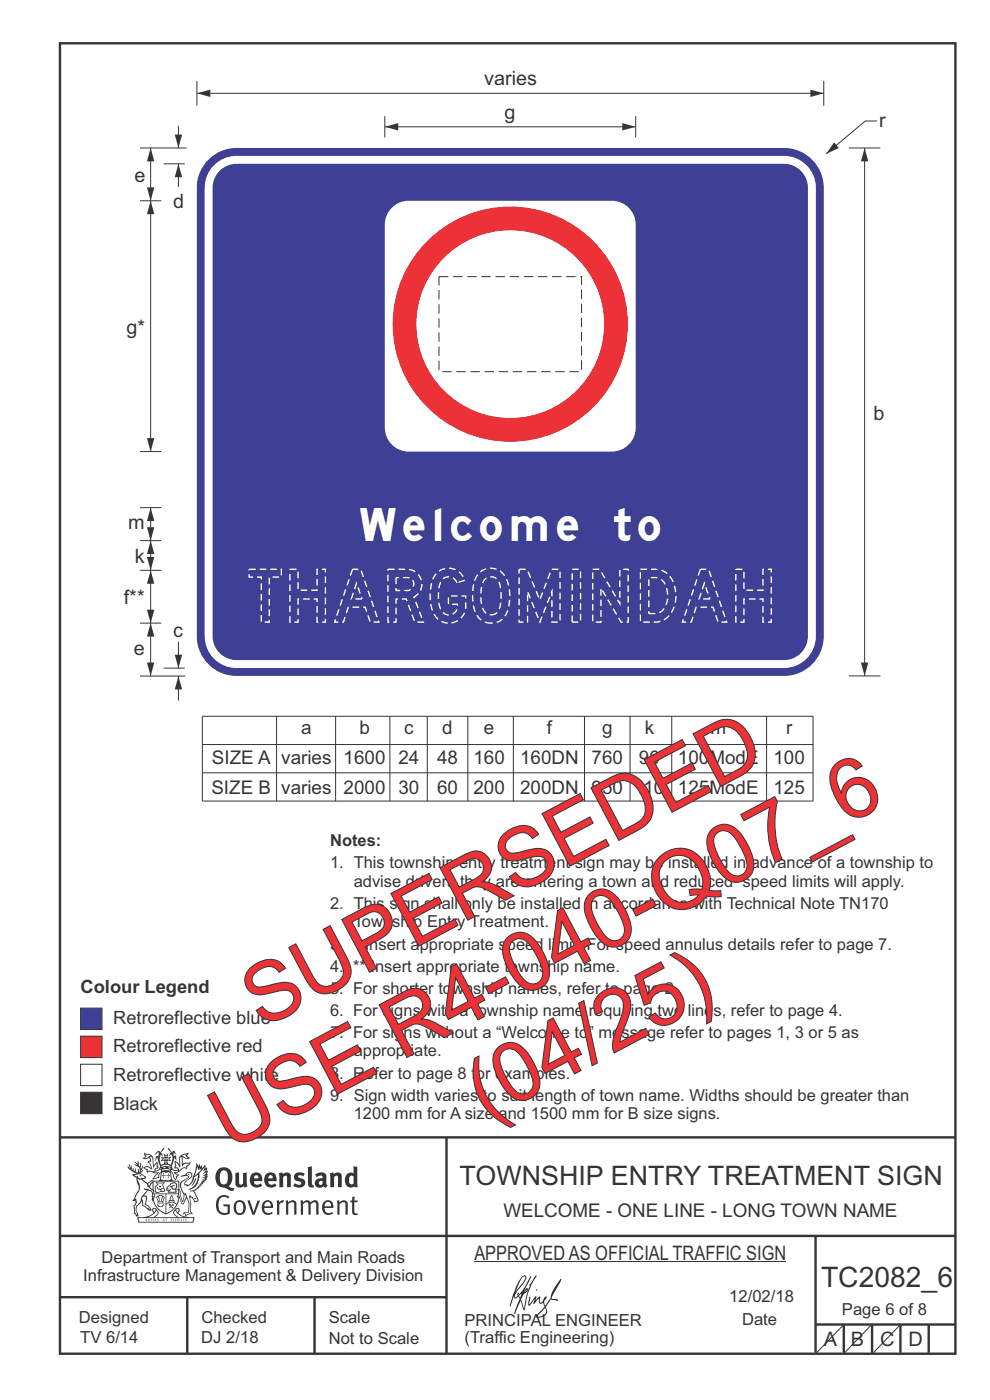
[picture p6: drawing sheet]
<svg xmlns="http://www.w3.org/2000/svg" width="210mm" height="297mm" viewBox="0 0 210 297" stroke-linecap="round" stroke-linejoin="round" font-family="sans-serif">
<g fill="none" stroke="#373435" stroke-width=".51">
<path d="M12.7 9.2h190v278h-190zM12.7 241.3h190M94.7 241.4v45.8M12.7 275.2h82M12.7 262.2h190.1M39.7 275.2v12M66.7 275.2v12M173 262.1v24.9M173 281h29.6M179 281v6M185 281v6M191 281v6"/>
<path d="M197 281v6"/>
</g>
<g fill="#373435">
<path d="M47 248.4a2.55 2.55 0 0 0 0 2.7l.3 .2a.81 .81 0 0 0 1-1v-.5a1.04 1.04 0 0 0-1.1-1.5zM46.3 248.1a1.82 1.82 0 0 1 2.1-.2 1.82 1.82 0 0 1 .9 1.8 2.29 2.29 0 0 1-.8 2l.7 .3h.5l-.2 .6a2.87 2.87 0 0 1-2-.7 2.12 2.12 0 0 1-1.7-3.1z" fill-rule="evenodd"/>
<path d="M49.9 248.9l.8-.2v2a.46 .46 0 0 0 .3 .6 .46 .46 0 0 0 .6-.3v-2.1l.7-.2v2.4l.2 .5-.5 .3-.3-.3a1.02 1.02 0 0 1-1.2 .3 1.02 1.02 0 0 1-.6-1.1z" fill-rule="evenodd"/>
<path d="M54 249.5l-.1 .5h.9a.49 .49 0 0 0-.2-.6 .49 .49 0 0 0-.6 .1zM53.4 249.1a1.34 1.34 0 0 1 1.6-.2 1.34 1.34 0 0 1 .6 1.5v.2h-1.7a.77 .77 0 0 0 .5 .8 .77 .77 0 0 0 .9-.4l.3 .5a1.59 1.59 0 0 1-2 .2 1.59 1.59 0 0 1-.5-2.1z" fill-rule="evenodd"/>
<path d="M57 249.5l-.1 .5h1a.49 .49 0 0 0-.2-.6 .49 .49 0 0 0-.7 .1zM56.4 249.1a1.34 1.34 0 0 1 1.6-.2 1.34 1.34 0 0 1 .7 1.5v.2h-1.8a.77 .77 0 0 0 .5 .8 .77 .77 0 0 0 .9-.4l.4 .5a1.59 1.59 0 0 1-2.1 .2 1.59 1.59 0 0 1-.5-2.1z" fill-rule="evenodd"/>
<path d="M59.2 248.9l.7-.2 .1 .4a.95 .95 0 0 1 1-.3 .95 .95 0 0 1 .7 .8v2.3h-.8v-2.3a.46 .46 0 0 0-.8 .1v2.2h-.8z" fill-rule="evenodd"/>
<path d="M62.6 249.1a1.75 1.75 0 0 1 2-.1l-.2 .5-.6-.2a.43 .43 0 0 0-.6 .3l.4 .3a1.04 1.04 0 0 1 1.2 1.1 1.04 1.04 0 0 1-1.4 1l-1.2-.4 .3-.6 1 .4 .4-.4a.88 .88 0 0 0-1-.5l-.4-.2-.1-.4z" fill-rule="evenodd"/>
<path d="M65.3 247.6l.8-.2 .1 3.8 .3 .2 .1 .4a.88 .88 0 0 1-1 0 .88 .88 0 0 1-.3-1z" fill-rule="evenodd"/>
<path d="M67.8 250.6a.43 .43 0 0 0-.1 .7 .43 .43 0 0 0 .7-.1v-.7zM66.8 249.1a1.7 1.7 0 0 1 2.4 .1v1.9l.3 .4-.4 .5-.5-.4a1.03 1.03 0 0 1-1.7-.1 1.03 1.03 0 0 1 .8-1.5h.7v-.4a.8 .8 0 0 0-1.2 .1z" fill-rule="evenodd"/>
<path d="M70 248.9l.7-.2 .1 .4a.95 .95 0 0 1 1-.3 .95 .95 0 0 1 .7 .8v2.3h-.8v-2.3a.46 .46 0 0 0-.8 .1v2.2h-.8z" fill-rule="evenodd"/>
<path d="M74.3 249.5a1.48 1.48 0 0 0 0 1.7h.5l.2-.1v-1.5l-.3-.2zM75 247.4l.8 .1 .1 4.4h-.7l-.1-.2a1.26 1.26 0 0 1-1.4 0 1.26 1.26 0 0 1-.5-1.3 1.29 1.29 0 0 1 .4-1.4 1.29 1.29 0 0 1 1.4-.1z" fill-rule="evenodd"/>
<path d="M46.4 253.9a1.72 1.72 0 0 1 2.3 0l-.3 .3a1.24 1.24 0 0 0-1.4-.2 1.24 1.24 0 0 0-.6 1.4 1.49 1.49 0 0 0 1.2 1.9l.7-.1v-1.3h-.8l-.1-.4h1.3v1.9a1.93 1.93 0 0 1-2.2 0 1.93 1.93 0 0 1-.7-2.2l.2-.8z" fill-rule="evenodd"/>
<path d="M50.4 255.1a1.65 1.65 0 0 0 .2 2.2 .99 .99 0 0 0 1-1.4 .78 .78 0 0 0-.4-.8 .78 .78 0 0 0-.8 0zM50 254.9a1.33 1.33 0 0 1 1.6-.1 1.33 1.33 0 0 1 .5 1.4 1.31 1.31 0 0 1-1.3 1.6 1.31 1.31 0 0 1-1.2-1.6v-.6z" fill-rule="evenodd"/>
<path d="M52.5 254.7l.4-.1 .9 2.6 .8-2.5h.5l-1.1 3h-.5z" fill-rule="evenodd"/>
<path d="M56.3 255.2l-.2 .7h1.3a.7 .7 0 0 0-.3-.8 .7 .7 0 0 0-.8 .1zM55.9 255a1.22 1.22 0 0 1 1.5-.2 1.22 1.22 0 0 1 .5 1.5h-1.8a.93 .93 0 0 0 .5 1 .93 .93 0 0 0 1.1-.2l.2 .3a1.43 1.43 0 0 1-1.8 .1 1.43 1.43 0 0 1-.6-1.7z" fill-rule="evenodd"/>
<path d="M58.7 254.7l.4-.1 .1 .5 .4-.4 .6-.1-.2 .5a.66 .66 0 0 0-.8 .7v1.9h-.4z" fill-rule="evenodd"/>
<path d="M60.6 254.7l.4-.1 .1 .5a.94 .94 0 0 1 1-.5 .94 .94 0 0 1 .8 .8v2.3h-.5l-.1-2.5a.81 .81 0 0 0-1.2 .3v2.2h-.4z" fill-rule="evenodd"/>
<path d="M63.7 254.7l.5-.1 .1 .5 .4-.3a.78 .78 0 0 1 1.1 .3 .9 .9 0 0 1 1-.5 .9 .9 0 0 1 .8 .8v2.3h-.5l-.1-2.5a.67 .67 0 0 0-1.1 .3v2.2h-.5v-2.4l-.4-.3-.7 .4v2.3h-.5z" fill-rule="evenodd"/>
<path d="M69 255.2l-.1 .7h1.3a.7 .7 0 0 0-.3-.8 .7 .7 0 0 0-.9 .1zM68.7 255a1.22 1.22 0 0 1 1.5-.2 1.22 1.22 0 0 1 .5 1.5h-1.8a.93 .93 0 0 0 .4 1 .93 .93 0 0 0 1.2-.2l.1 .3a1.44 1.44 0 0 1-1.7 .1 1.44 1.44 0 0 1-.6-1.7z" fill-rule="evenodd"/>
<path d="M71.4 254.7l.5-.1 .1 .5a.94 .94 0 0 1 1-.5 .94 .94 0 0 1 .8 .8v2.3h-.5l-.1-2.5a.81 .81 0 0 0-1.2 .3v2.2h-.4z" fill-rule="evenodd"/>
<path d="M74.7 253.9l.5-.1v.9h.7l-.1 .3h-.6v2.2l.1 .2h.5l.1 .3a.75 .75 0 0 1-1.2-.6v-2.1h-.4v-.3h.4z" fill-rule="evenodd"/>
<path d="M30.8 244.9l1.1 .3-.9 .5h-.4l.6-.5zM31.8 245.4h.2a2.44 2.44 0 0 1 .4 1.9l.1 .5 .7-1-.1 .6 .3 .3a.57 .57 0 0 0-.6 .7l-1-.1-.5 .2 .2-.5-.8-.3 .7-.1 .9 .5 .1-.1-.6-1.3-.2-.2h.5zM30.7 244.4l-.1 .5 .2 .4-.6 .4a1.04 1.04 0 0 0 1.4-.1l.2 .6-.3 .1-.2 .4a.94 .94 0 0 1 .8 1.1l-.2-.1a1.16 1.16 0 0 0-1.5-.1l.3 .4 .4 .2 .1 .5 .2 .1 .1-.2a.94 .94 0 0 1 1.1 .2l.8 .1-1.2 1.2a1.13 1.13 0 0 0 1.2-.2l.4-.1-.1-.4 .5-.8a.83 .83 0 0 0-.6 1.1l-.3-.1-.7 .4 1.1-1.4-.5 .1-.5-.1 1.3-.5-.1-.1-.9 .4v-.3l.2-.2 .3 .1 .1-.3-.2-.4v-.6l-.1-.4-.7 1v-.7a1.42 1.42 0 0 0-1.6-1.8z" fill-rule="evenodd"/>
<path d="M38.5 245.2l.5-.2 .7-.1-.6 .3 .8 .5h-.3zM38.3 245.5l.2-.1 .1 2a1.69 1.69 0 0 1 1.6-.6l-.8 .5 .1 .5a1.1 1.1 0 0 0-1.5 .6l-.1-.5-.2-.2h-.5l.3-.4-.3-.7a1.42 1.42 0 0 1 .8 1.1l.2-.1zM37.1 246.2l.1 1-.2 .3 .1 .4h.5l.1 .2a.96 .96 0 0 1-1.1-.1l-.1 .1a1.06 1.06 0 0 0 1.3 .2v.1a.72 .72 0 0 1-1 .2l.3 .5 .6 .2-.4 .2-.1 .6-.2-.3-.4-1.1-.4-.4 .4 .9a1.54 1.54 0 0 0 .7 1.2l.2-.3a.58 .58 0 0 1 .4-.8l.2-.1h-.3l-.5-.3 .9-.5a.93 .93 0 0 1 1.2-.5v.2l.2-.2 .1-.5a.99 .99 0 0 0 .7-.8l-1.3 .1-.3 .2-.1-1.4 .9 .4 .9-.3h-.4l-.5-.4 .4-.7-.6 .2a1.46 1.46 0 0 0-1.4 2.1v.4l-.2-.4z" fill-rule="evenodd"/>
<path d="M35.6 248.9l.2 .1-.1 .3 .4 .1h-.4v.6l-.1-.6h-.3l.3-.1z" fill-rule="evenodd"/>
<path d="M34.6 248.9l.2 .1v.3l.3 .1h-.3l-.1 .6v-.6h-.4l.4-.1z" fill-rule="evenodd"/>
<path d="M34.3 248.8a.57 .57 0 0 1 .9 .2 .57 .57 0 0 1 .9-.2l.2 1.4h-.2a.57 .57 0 0 1-.9 0 .69 .69 0 0 1-1.1 0zM34.2 248.1l-.3 2.1-.2 .4h3l-.2-.4-.3-2.1h-.2v.2l-.8-.1-.8 .1v-.2z" fill-rule="evenodd"/>
<path d="M34.2 252.4a.3 .3 0 0 0 .6 0 .3 .3 0 0 0-.6 0zM33.3 250.9l.3 .3-.3 .4a.79 .79 0 0 0 0 1.3l.8-.2-.1-.3a.55 .55 0 0 1-.7-.6l.1-.1 .2 .3 .3 .2 .8-.2-.4-.7 .4-.4-.7 .2zM33 250.7l1.1 .2 .9-.2-.4 .6 .4 1.2a.56 .56 0 0 1-.8 .3l-.2 .1a.73 .73 0 0 1-.9 .1 .73 .73 0 0 1-.3-1v-.4l.6-.4z" fill-rule="evenodd"/>
<path d="M35.6 251.8l.7-.4a.58 .58 0 0 1 1-.1 .58 .58 0 0 1-.4 .9l-.3-.3a.43 .43 0 0 1 .6-.4 .57 .57 0 0 0-.8 .2l-.2-.1-.3 .1 .4 .2a.55 .55 0 0 0 .9 .4v.5h-1.3l.3-.4-.1-.1-.6 .1 .2-.3-.2-.1zM35.4 251.8l-.1 .2a.39 .39 0 0 0 .2 .6h.3l-.2 .4h1.9l-.1-.8a.86 .86 0 0 0-.1-1.3 .86 .86 0 0 0-1.3 .4z" fill-rule="evenodd"/>
<path d="M36 254.8h.8v.2h-.8zM36.4 253.8l.2 .8h-.4zM36.4 253.5l-.3 .5-.1 .6h-.2v.4l-.7 .4 .2 .1a1.48 1.48 0 0 1 2.1 .2l.2-.1-.6-.5v-.5h-.2l-.1-.6z" fill-rule="evenodd"/>
<path d="M35.8 255.4l.4 .1 .1 .3 .3-.2-.2-.2a.38 .38 0 0 1 .5 .5l-.2-.2-.3 .2 .3 .2-.3 .3-.1-.4-.4 .4-.1-.2 .4-.3-.1-.1-.2 .1z" fill-rule="evenodd"/>
<path d="M34.5 254h.2v.2l-.2 .6h-.2zM33.6 255.3h.9v.2a.55 .55 0 0 1-.8 .4v-.2l-.2-.1zM33.4 254h.2l.2 .8h-.2zM33.6 255l.8-.1 .1 .2h-.8zM33.8 253.7h.5l-.2 1.1h-.1zM33.3 253.8l-.1 .3 .3 1.1a.48 .48 0 0 0-.1 .6 .48 .48 0 0 0 .5 .2h.5a.49 .49 0 0 0 .2-.8l.3-1.1-.1-.3a1.42 1.42 0 0 0-1.5 0z" fill-rule="evenodd"/>
<path d="M33.7 251.5l.4 .1 .1 .3h-.3z" fill-rule="evenodd"/>
<path d="M41.3 250.1l.3-.2-.2 .8-.6 .8h-.2l.5-.7z" fill-rule="evenodd"/>
<path d="M39.7 249l.3-.2 .5 .2a.88 .88 0 0 1-.6 1.1 1.22 1.22 0 0 0-.8 1.3l.5 .2a.72 .72 0 0 0 .9-.4l.5-.8 .2-.6 .8-.6v.2a2.85 2.85 0 0 1-2 2.9l.1 .1a2.13 2.13 0 0 0 1.9-1.5v-.3a2.01 2.01 0 0 0 .3-1.7l1.1-1.3-.4 1 .7-.5-.7 1 .8-.4-.8 .8 .7-.2-.9 .6 .8-.1-.8 .4h.7l-.8 .3 .3 .2h-.4l.2 .3h-.4l.2 .3h-.4l.1 .2h-.1a2.16 2.16 0 0 1-2 1.1l.1 .2 .4-.1a.76 .76 0 0 1 .7 .8l.5 1.2-.6 .2a1.45 1.45 0 0 0-1.1-1.3l.2 1.8-.1 1.8 .4 .3a1.07 1.07 0 0 0-1.2 .4v-.3l-.5-.2a.87 .87 0 0 1 1.1-.1v-.7a4.4 4.4 0 0 0-.6-3.1l-.1-.3h-.2a2.16 2.16 0 0 1-.7-2.2l.3-.4 1.2-.7a.55 .55 0 0 0-.4-.8zM37.8 252.4a.76 .76 0 0 1 .3 1.1l.6 1.6 .4-1.7 .2 .1a.61 .61 0 0 1-.1 .9l-.3 .8-.2 .1-.7-1.6-.3 .1a1.18 1.18 0 0 0 .1-1.4zM41.8 247.5l.2 .7 .3-.5v.6l.4-.5a1.9 1.9 0 0 1-1.2 1.4l-.3 .3zM38.2 249.6l1.4-.2 .2 .2v.3l-.5 .2a1.26 1.26 0 0 0-.9 1.9l.2 .7a1.84 1.84 0 0 1 .1 2.1l-.4-1.4a.96 .96 0 0 0-.4-1.2l-.4 .2a.78 .78 0 0 1 0 1.3l.1 .3h.4l.4 1.1a.38 .38 0 0 0 .2 .4 .38 .38 0 0 0 .4-.1l.6-1.2a2.94 2.94 0 0 1 .4 2.5l-.1 .4h-.8l-.3 .4v.2l.4-.1 .1 .4 .2 .1a1.02 1.02 0 0 1 1.3-.5v-.4l-.3-.1 .1-1.8-.3-1.3h.1a1.14 1.14 0 0 1 .8 1 .63 .63 0 0 0 .8-.2 .63 .63 0 0 0-.2-.9l-.6-1.2 .9-.6 .2-.4h.3l-.1-.2h.4l-.1-.3h.3l-.1-.3 .5-.1-.2-.2 .6-.4v-.2h-.2l.4-.5h-.3l.3-.5-.4 .1 .4-.5v-.3l-.3 .2 .2-.7-.1-.2-.4 .3v-.8l-.6 .8-.2-.8-.2 .5-.3-.7-.1 .6-.5-.8-.1 1.4-.6 1.8a1.81 1.81 0 0 1-1 1.5l-.6-.2a1.75 1.75 0 0 1 1.1-1.2 .75 .75 0 0 0 .1-1.3 .75 .75 0 0 0-1.2 .4z" fill-rule="evenodd"/>
<path d="M41.2 254.1h.3l.2 .2-.4 .1z" fill-rule="evenodd"/>
<path d="M29.4 258.4h11.6l-.1 .8h-11.4zM31.3 258.2l.5-.1a2.48 2.48 0 0 0 1.4-1.3l.3 .5-.5 .6-.5 .3zM32.5 256.6l.3-.2 .2 .1-.3 .7zM37.2 256.8a2.65 2.65 0 0 0 1.8 1.4h-1.1l-.5-.3-.5-.6zM37.4 256.5l.2-.1 .3 .2-.3 .6zM29.2 258.2l.1 1.2h11.8l.2-1.1-.2-.1a4.1 4.1 0 0 1-3.3-.9l.3-.4-.1-.6a1.06 1.06 0 0 0-1.3 1l.2 .4 .6 .5h-4.7l.3-.1a.84 .84 0 0 0 .6-.8 .84 .84 0 0 0-.5-.8l-.3-.2h-.5l-.1 .6 .3 .4a4.2 4.2 0 0 1-3.4 .9z" fill-rule="evenodd"/>
<path d="M31 258.7l.1 .2h-.2zM31 258.5l-.3 .6 .4-.2 .2 .2z" fill-rule="evenodd"/>
<path d="M31.3 258.6h.3v.4a.25 .25 0 0 0 .2-.1 .25 .25 0 0 0-.1-.3h.1a.29 .29 0 0 1 0 .4 .29 .29 0 0 1-.4 0 .29 .29 0 0 1 0-.4z" fill-rule="evenodd"/>
<path d="M32.2 258.6a.22 .22 0 0 1 .3 .2 .22 .22 0 0 1-.3 .2zM32 258.6l.1 .4a.33 .33 0 0 0 .4 0 .33 .33 0 0 0 0-.4 .33 .33 0 0 0-.5 0z" fill-rule="evenodd"/>
<path d="M32.9 258.7l.1 .2h-.2zM32.9 258.5l-.2 .6 .3-.2 .2 .2z" fill-rule="evenodd"/>
<path d="M33.3 258.6h.2l.1 .1 .2-.1-.2 .2 .2 .3-.3-.3-.1 .3h-.1l.2-.3z" fill-rule="evenodd"/>
<path d="M34.7 258.7l.1 .2h-.2zM34.7 258.5l-.3 .6 .4-.2 .2 .2z" fill-rule="evenodd"/>
<path d="M35 258.5h.5l-.2 .1v.5h-.2l.1-.5z" fill-rule="evenodd"/>
<path d="M36.2 258.6l.3-.1-.1 .1v.2h.1h-.1v.3h-.2z" fill-rule="evenodd"/>
<path d="M36.7 258.6h.2v.5h-.2z" fill-rule="evenodd"/>
<path d="M37.3 258.6a.22 .22 0 0 1 .3 .2 .22 .22 0 0 1-.3 .2zM37.1 258.6v.4a.33 .33 0 0 0 .5 0 .33 .33 0 0 0 0-.4 .33 .33 0 0 0-.5 0z" fill-rule="evenodd"/>
<path d="M37.8 258.6l.4-.1-.2 .1v.2h.1h-.1v.2l.2 .1h-.4z" fill-rule="evenodd"/>
<path d="M38.4 258.6h.2l-.1 .4 .2 .1h-.3z" fill-rule="evenodd"/>
<path d="M38.9 258.6h.2v.5h-.2z" fill-rule="evenodd"/>
<path d="M39.3 258.6h.2h-.1l.2 .3-.2 .2-.1-.1v-.1l.2 .1z" fill-rule="evenodd"/>
<path d="M34.2 247.4a1.51 1.51 0 0 1 2 .2 2.67 2.67 0 0 0-2.1 0zM35.7 247.6l.4 .1 .1 .3-.4-.1zM34.6 247.6h.5l.1 .2h-.4zM34 247.8l.3 .2h-.3zM34.9 246.9l.3-.2 .3 .2zM34.9 245.6l.2 .1v.3h-.2zM35 245.1l.2 .2 .2-.2-.1 .3h-.2zM35.1 246.3h.2l.1 .4-.2-.2-.2 .2zM35.3 245.7l.2-.1v.4h-.2zM34.4 245.7h.3l.1 .3-.4 .1 .2-.2zM35.7 245.7h.3l-.2 .2 .2 .2-.4-.1zM32.7 244.9l1-.5-.1 1-.2-.2-.3 .2-.3 1.1 .5-1 .3 .9a1.84 1.84 0 0 1 .2 1.7l.4 .1a2.48 2.48 0 0 1 2.2 0l.2-.2-.2-.7 .7-1.8 .4 .7-.2-1-.2-.1-.2 .3v-.9l.6 .4-.6-.8-.3 .1-.1 .4-.5-.9-.5-.3 .2 .5 .6 .5-.5 .8 .4-.4a2.06 2.06 0 0 1 0 2.3l-.5-.2-.2-.6 .1-.1 .8 .2-.4-.5 .4-.5-.7 .2-.2-.2 .2-.7-.5 .4-.5-.4 .2 .7-.2 .2-.7-.2 .4 .5-.4 .5 .8-.2 .1 .1-.2 .6-.5 .2a2.02 2.02 0 0 1 0-2.2l.3 .5-.1-.7-.3-.1 .8-1.2-.4 .3-.5 .8-.2-.3a.8 .8 0 0 0-.8 .5z" fill-rule="evenodd"/>
<path d="M29.2 250.1l.3 .1a.61 .61 0 0 1 .8 .4l.3 .2a.8 .8 0 0 1 .6 1l.4 .1 .5 .5a1 1 0 0 1 .5 1.1l-.1 .7v-.5h-.1a.96 .96 0 0 0-.8-1.3l-.2-.2h-.7l-.1-.1-.1 .1 .1 .3h.6l-1.2 1.3-.2 1-.4 .6a1.33 1.33 0 0 0-.5 1.8l.2 .5a1.26 1.26 0 0 1-.5-1.5l-.1-.3a1.56 1.56 0 0 0 .4-1.7l-.3 .2 .2-.5a3.2 3.2 0 0 0 .7-3zM30.4 253.9h.4a2.06 2.06 0 0 1-.1 1.6l.7 .5 .4 .4-.6-.1-.8-.6-.1-.9a.51 .51 0 0 1 .1-.9zM28.6 249.3a1.52 1.52 0 0 1 2.1 .5l-1.1 .2-.2-.1-.1-.4h-.5zM27.5 247v.8l-.3-.4h-.1a3.1 3.1 0 0 0 1.9 1.6l-1 .1 .5 .6 .5 .1 .1 1.1a1.84 1.84 0 0 1-.3 2.5l-.4 .9-.3 .4 .2 .1 .4-.1 .1 .4-.2 .5-.3 .2 .1 1.7h.2l.3 .5 .1 .1 .4-.1-.1-.5a1.3 1.3 0 0 1-.1-1.7l.9-1 .1 1.1 .6 .2 .5 .5 .1-.1 .2 .3h.5a1.85 1.85 0 0 0-1.2-1.4l.1-.3a1.39 1.39 0 0 0 0-1.4l-.5-.1 .5-.5a.66 .66 0 0 1 .9-.4 .66 .66 0 0 1 .3 .9l-.1 .4 .2-.1v.2l-.1 .3 .2 .5 .1-.3a2.24 2.24 0 0 0 .1-2.2 .73 .73 0 0 1-.7-.7 .73 .73 0 0 1 .6-.7v-.2a.94 .94 0 0 0-.9 .8 .48 .48 0 0 1-.1-.6 .48 .48 0 0 1 .5-.2l.5-.3a.51 .51 0 0 0-.8 .2l-.5 .2-1-.8h.6l.2-.5-1.2-.7 .5-.5v-.3l-.5 .4 .1-.2a.69 .69 0 0 0 .2-1v.4l-.2 .3v-1.1l-.3-.2 .1 .6-.1 .2-.4-1.3v.7l-.6-.4 .5 .7-.6-.2 .3 .3a1 1 0 0 1 .7 1.4l-.2-.8v.9l-.5-.2v-.8l-.2 .7-.2-.1-.1-.6-.2 .4-.2-.2 .1-.7-.2 .5z" fill-rule="evenodd"/>
<path d="M29.6 249.4l.2-.1 .3 .2z" fill-rule="evenodd"/>
<path d="M32.4 250.5h5.6v2l-.2-.1v-1.7h-5.2v2.5h5.2v-.8l.1 .2-.1 1.1v-.3h-2.5v4a4.1 4.1 0 0 0 2.6-3.6l.1-.1a4 4 0 0 1-2.8 3.9 4.2 4.2 0 0 1-2.8-4.7l.1 1.2 .1-.1a3.8 3.8 0 0 0 2.5 3.4v-4h-2.5l-.2-.9z" fill-rule="evenodd"/>
<circle cx="40" cy="249.1" r=".17"/>
</g>
<path d="M100.6 267.7h66.2" fill="none" stroke="#373435" stroke-width=".21"/>
<g fill="#252726">
<path d="M111.6 273.7l.2-.2-.5 .7zM110.4 274.5l.3 .1-.3 .7-.3-.4zM110.9 270.9l.5-.1a9.3 9.3 0 0 1-2 3.2l-.1 .2 1-2.5zM110.6 271a14.7 14.7 0 0 0-2.2 4.9l-.3 1.2 .1 .1 .8-2.4a.42 .42 0 0 0 .2 .7 .42 .42 0 0 0 .6-.3l.2-.2 .2 .6-1.1 3.1h.2l1.1-2.8 .6 1.9 .2 .2 .2-.5a13.5 13.5 0 0 1 2-6.2l.5-.5-.2-.2-1.6 2.1 .4-.1a14.9 14.9 0 0 0-1.3 5.1l-.4-1.2a1.39 1.39 0 0 1 .2-1.8l.1-.2a.92 .92 0 0 0 .8-1.2 .75 .75 0 0 0-.7 .7l-.2 .2 1.6-3.4h-.1l-.4 .7a10.5 10.5 0 0 1-2.2 3.2l.2-.4a.32 .32 0 0 0-.4 .2 .32 .32 0 0 0 .1 .4l-.5 .4a3.2 3.2 0 0 1 1.1-2.3l.5-.6a2.49 2.49 0 0 0 .7-1.6l-.3-.2z" fill-rule="evenodd"/>
<path d="M115.6 277.5a1.15 1.15 0 0 1 .1 1.3 1.15 1.15 0 0 1-1.2 .5h-.5zM112.3 275.1l-.3 1.7 .3 .2 1.2-1.5-.3 1.1 1.1-1.2a.94 .94 0 0 0 .4 1.2l.5-.3 .3 .9-1.2 1.3a.98 .98 0 0 0-.5 1 1.9 1.9 0 0 0 2.3-1.3l-.1-.3a1.02 1.02 0 0 1 .3-1.4l.5-.9 1.5 .3-.2-.5v.3l-1.1-.2v-.2l2-3.6 .1-.3-.1-.1-1.8 2.7a6.6 6.6 0 0 1-1.5 3l-.2-.2a1.01 1.01 0 0 1 .4-1.4l.1-.2-.3-.2-.3 .5-.2 .5-.5 .4-.2-.4 .1-.9-.2-.1-.8 .9 .2-.9h-.1l-1.4 1.7 .2-1.4v-.1z" fill-rule="evenodd"/>
<path d="M113.7 273.5l.3 .3h-.3z" fill-rule="evenodd"/>
</g>
<path d="M179 281l-6 6.2" fill="none" stroke="#373435" stroke-width=".21"/>
<path d="M17.1 219.8h4.5v4.6h-4.5z" fill-rule="evenodd" fill="#ed3237" stroke="#373435" stroke-width=".21"/>
<path d="M17.1 225.8h4.5v4.5h-4.5z" fill-rule="evenodd" fill="#fefefe" stroke="#373435" stroke-width=".21"/>
<path d="M17.1 231.7h4.5v4.6h-4.5z" fill-rule="evenodd" fill="#373435" stroke="#373435" stroke-width=".21"/>
<path d="M17.1 213.9h4.5v4.5h-4.5z" fill-rule="evenodd" fill="#3e4095" stroke="#373435" stroke-width=".21"/>
<g fill="none" stroke="#373435" stroke-width=".21">
<path d="M42.9 152h129.6v17.9h-129.6zM42.9 157.9h129.6M58.7 152v17.9M71.2 152v17.9M82.7 152v17.9M90.6 152v17.9M99.2 152v17.9M108.9 152v17.9M124 152v17.9M133.6 152v17.9M142.5 152v17.9M162.6 152v17.9"/>
<path d="M42.9 163.9h129.6M184.9 281l-5.9 6.2M191 281l-5.9 6.2"/>
</g>
<path d="M44.2 33.9a8.4 8.4 0 0 1 5.9-2.5h116.2a8.4 8.4 0 0 1 8.4 8.4v95.2a8.4 8.4 0 0 1-8.4 8.4h-116.2a8.4 8.4 0 0 1-8.4-8.4v-95.2a8.4 8.4 0 0 1 2.5-5.9zM45.1 35.4a6.7 6.7 0 0 0-1.7 4.4v95.2a6.7 6.7 0 0 0 6.7 6.7h116.2a6.7 6.7 0 0 0 6.8-6.7v-95.2a6.7 6.7 0 0 0-6.8-6.7h-116.2a6.7 6.7 0 0 0-5 2.3zM46.9 35.9a5 5 0 0 0-1.8 3.9v95.2a5.1 5.1 0 0 0 5 5h116.2a5.1 5.1 0 0 0 5.1-5v-95.2a5.1 5.1 0 0 0-5.1-5h-116.2a5 5 0 0 0-3.2 1.1z" fill-rule="evenodd" fill="#3e4095"/>
<path d="M82.8 44.4a5 5 0 0 1 3.9-1.8h43.1a5.1 5.1 0 0 1 5 5v43.1a5.1 5.1 0 0 1-5 5.1h-43.1a5.1 5.1 0 0 1-5.1-5.1v-43.1a5 5 0 0 1 1.2-3.2z" fill-rule="evenodd" fill="#fefefe"/>
<circle cx="108.2" cy="68.8" r="24.9" fill="#ed3237"/>
<circle cx="108.2" cy="68.8" r="19.9" fill="#fefefe"/>
<path d="M41.8 17.2v5.2M41.8 19.8h132.9M174.7 17.2v5.2M180.1 31.4h6.6" fill="none" stroke="#373435" stroke-width=".21"/>
<g fill="#373435">
<path d="M41.8 19.8l2.8-.8v1.6z"/>
<path d="M171.9 19l2.8 .8-2.8 .8z"/>
</g>
<path d="M183.4 31.4v112" fill="none" stroke="#373435" stroke-width=".21"/>
<g fill="#373435">
<path d="M183.4 31.4l.8 2.8h-1.6z"/>
<path d="M182.6 140.5h1.6l-.8 2.9z"/>
</g>
<path d="M186 25.7h-2.4l-8.3 6.9" fill="none" stroke="#373435" stroke-width=".21"/>
<path d="M176.9 30.2l1 1.2-2.6 1.2z" fill="#373435"/>
<path d="M81.6 26.9h53.2M81.6 24.6v4.6" fill="none" stroke="#373435" stroke-width=".21"/>
<g fill="#373435">
<path d="M81.6 26.9l2.9-.8v1.6z"/>
<path d="M132 26.1l2.8 .8-2.8 .8z"/>
</g>
<path d="M134.8 24.6v4.6M29.7 42.6h4.5M32 42.6v53.2" fill="none" stroke="#373435" stroke-width=".21"/>
<g fill="#373435">
<path d="M32 42.6l.7 2.8h-1.5z"/>
<path d="M31.2 92.9h1.5l-.7 2.9z"/>
</g>
<path d="M29.7 31.4h9.9M37.8 26.7v4.7M29.7 95.8h4.5M29.7 143.4h9.6" fill="none" stroke="#373435" stroke-width=".21"/>
<path d="M37.1 28.5h1.5l-.8 2.9z" fill="#373435"/>
<path d="M34.7 34.8h4.5M37.8 34.8v4.9" fill="none" stroke="#373435" stroke-width=".21"/>
<path d="M37.8 34.8l.8 2.8h-1.5z" fill="#373435"/>
<path d="M37.8 143.4v5.2" fill="none" stroke="#373435" stroke-width=".21"/>
<path d="M37.8 143.4l.8 2.9h-1.5z" fill="#373435"/>
<path d="M32 31.4v11.2" fill="none" stroke="#373435" stroke-width=".21"/>
<g fill="#373435">
<path d="M31.2 39.7h1.5l-.7 2.9z"/>
<path d="M32 31.4l.7 2.8h-1.5z"/>
</g>
<path d="M29.7 132.2h4.5M32 121v11.2" fill="none" stroke="#373435" stroke-width=".21"/>
<g fill="#373435">
<path d="M32 121l.7 2.8h-1.5z"/>
<path d="M31.2 129.3h1.5l-.7 2.9z"/>
</g>
<path d="M32 132.2v11.2" fill="none" stroke="#373435" stroke-width=".21"/>
<g fill="#373435">
<path d="M31.2 140.5h1.5l-.7 2.9z"/>
<path d="M32 132.2l.7 2.8h-1.5z"/>
</g>
<path d="M29.7 121h4.5M37.8 136.2v5.5" fill="none" stroke="#373435" stroke-width=".21"/>
<path d="M37.1 138.9h1.5l-.8 2.8z" fill="#373435"/>
<path d="M32 107.7v7M34.7 141.7h4.5" fill="none" stroke="#373435" stroke-width=".21"/>
<g fill="#373435">
<path d="M32 107.7l.7 2.8h-1.5z"/>
<path d="M31.2 111.8h1.5l-.7 2.9z"/>
</g>
<path d="M29.7 114.7h4.5M29.7 107.7h4.5M32 114.7v6.3" fill="none" stroke="#373435" stroke-width=".21"/>
<g fill="#373435">
<path d="M32 114.7l.7 2.8h-1.5z"/>
<path d="M31.2 118.1h1.5l-.7 2.9z"/>
</g>
<path d="M180.1 143.4h6.6" fill="none" stroke="#373435" stroke-width=".21"/>
<path d="M93.1 58.7h30.3v20.1h-30.3z" fill="none" stroke="#373435" stroke-width=".21" stroke-dasharray="2 1" stroke-linecap="butt"/>
<g font-size="17.6" fill="#ed3237">
<text x="55.5" y="218.3" transform="rotate(-28 55.5 218.3)">SUPERSEDED</text>
<text x="103" y="237.8" transform="rotate(-28 103 237.8)">(04/25)</text>
<text x="48.7" y="244.2" transform="rotate(-28 48.7 244.2)">USE R4-040-Q07_6</text>
</g>
<text font-size="11.2" fill="#fefefe" x="52.8" y="132">THARGOMINDAH</text>
<g font-size="7" fill="#fefefe">
<text x="76.4" y="114.8">Welcome</text>
<text x="130.3" y="114.8">to</text>
</g>
<text font-size="6" fill="#373435" x="174.2" y="273">TC2082_6</text>
<text font-size="5.7" fill="#373435" x="97.5" y="251.3">TOWNSHIP ENTRY TREATMENT SIGN</text>
<g font-size="4.2" fill="#373435">
<text x="102.7" y="18">varies</text>
<text x="107" y="25.2">g</text>
<text x="186.5" y="26.9">r</text>
<text x="28.5" y="38.7">e</text>
<text x="36.8" y="44.1">d</text>
<text x="26.9" y="70.9">g*</text>
<text x="185.3" y="89.1">b</text>
<text x="27.2" y="112.3">m</text>
<text x="28.6" y="119.3">k</text>
<text x="26.3" y="128.1">f**</text>
<text x="36.7" y="135">c</text>
<text x="28.4" y="138.9">e</text>
<text x="100.6" y="267.2">APPROVED AS OFFICIAL TRAFFIC SIGN</text>
<text x="174.7" y="285.6">A</text>
<text x="180.5" y="285.6">B</text>
<text x="186.7" y="285.6">C</text>
<text x="192.7" y="285.6">D</text>
</g>
<g font-size="4" fill="#373435">
<text x="63.9" y="155.7">a</text>
<text x="76.2" y="155.7">b</text>
<text x="85.7" y="155.7">c</text>
<text x="93.8" y="155.7">d</text>
<text x="102.6" y="155.7">e</text>
<text x="116" y="155.7">f</text>
<text x="127.7" y="155.7">g</text>
<text x="136.7" y="155.7">k</text>
<text x="150.7" y="155.7">m</text>
<text x="166.7" y="155.7">r</text>
<text x="44.9" y="162">SIZE A</text>
<text x="59.7" y="162">varies</text>
<text x="72.9" y="162">1600</text>
<text x="84.5" y="162">24</text>
<text x="92.7" y="162">48</text>
<text x="100.4" y="162">160</text>
<text x="110.3" y="162">160DN</text>
<text x="125.5" y="162">760</text>
<text x="135.5" y="162">90</text>
<text x="143.8" y="162">100ModE</text>
<text x="164.1" y="162">100</text>
<text x="44.8" y="168.3">SIZE B</text>
<text x="59.7" y="168.3">varies</text>
<text x="72.9" y="168.3">2000</text>
<text x="84.5" y="168.3">30</text>
<text x="92.7" y="168.3">60</text>
<text x="100.4" y="168.3">200</text>
<text x="110.3" y="168.3">200DN</text>
<text x="125.5" y="168.3">950</text>
<text x="134.6" y="168.3">110</text>
<text x="143.8" y="168.3">125ModE</text>
<text x="164.1" y="168.3">125</text>
<text x="106.8" y="258.2">WELCOME - ONE LINE - LONG TOWN NAME</text>
</g>
<g font-size="3.9" fill="#373435">
<text x="17.1" y="210.6">Colour Legend</text>
<text x="24" y="217.1">Retroreflective blue</text>
<text x="24" y="223.2">Retroreflective red</text>
<text x="24" y="229.4">Retroreflective white</text>
<text x="24" y="235.4">Black</text>
</g>
<g font-size="3.5" fill="#373435">
<text x="70" y="179.5">Notes:</text>
<text x="70" y="184.2">1. This township entry treatment sign may be installed in advance of a township to</text>
<text x="75" y="188.1">advise drivers they are entering a town and reduced speed limits will apply.</text>
<text x="70" y="192.8">2. This sign shall only be installed in accordance with Technical Note TN170</text>
<text x="75" y="196.8">Township Entry Treatment.</text>
<text x="70" y="201.4">3. * Insert appropriate speed limit. For speed annulus details refer to page 7.</text>
<text x="70" y="206.1">4. ** Insert appropriate township name.</text>
<text x="70" y="210.8">5. For shorter township names, refer to page 2.</text>
<text x="70" y="215.5">6. For signs with a township name requiring two lines, refer to page 4.</text>
<text x="70" y="220.2">7. For signs without a “Welcome to” message refer to pages 1, 3 or 5 as</text>
<text x="75" y="224.1">appropriate.</text>
<text x="70" y="228.8">8. Refer to page 8 for examples.</text>
<text x="70" y="233.5">9. Sign width varies to suit length of town name. Widths should be greater than</text>
<text x="75" y="237.4">1200 mm for A size and 1500 mm for B size signs.</text>
<text x="21.6" y="267.9">Department of Transport and Main Roads</text>
<text x="17.7" y="271.8">Infrastructure Management &amp; Delivery Division</text>
<text x="16.7" y="280.6">Designed</text>
<text x="42.7" y="280.6">Checked</text>
<text x="69.7" y="280.6">Scale</text>
<text x="98.5" y="281.3">PRINCIPAL ENGINEER</text>
<text x="154.7" y="276.2">12/02/18</text>
<text x="157.4" y="281.2">Date</text>
<text x="178.6" y="278.9">Page 6 of 8</text>
<text x="17" y="284.8">TV 6/14</text>
<text x="42.7" y="284.8">DJ 2/18</text>
<text x="69.7" y="285.2">Not to Scale</text>
<text x="98.5" y="284.8">(Traffic Engineering)</text>
</g>
</svg>
